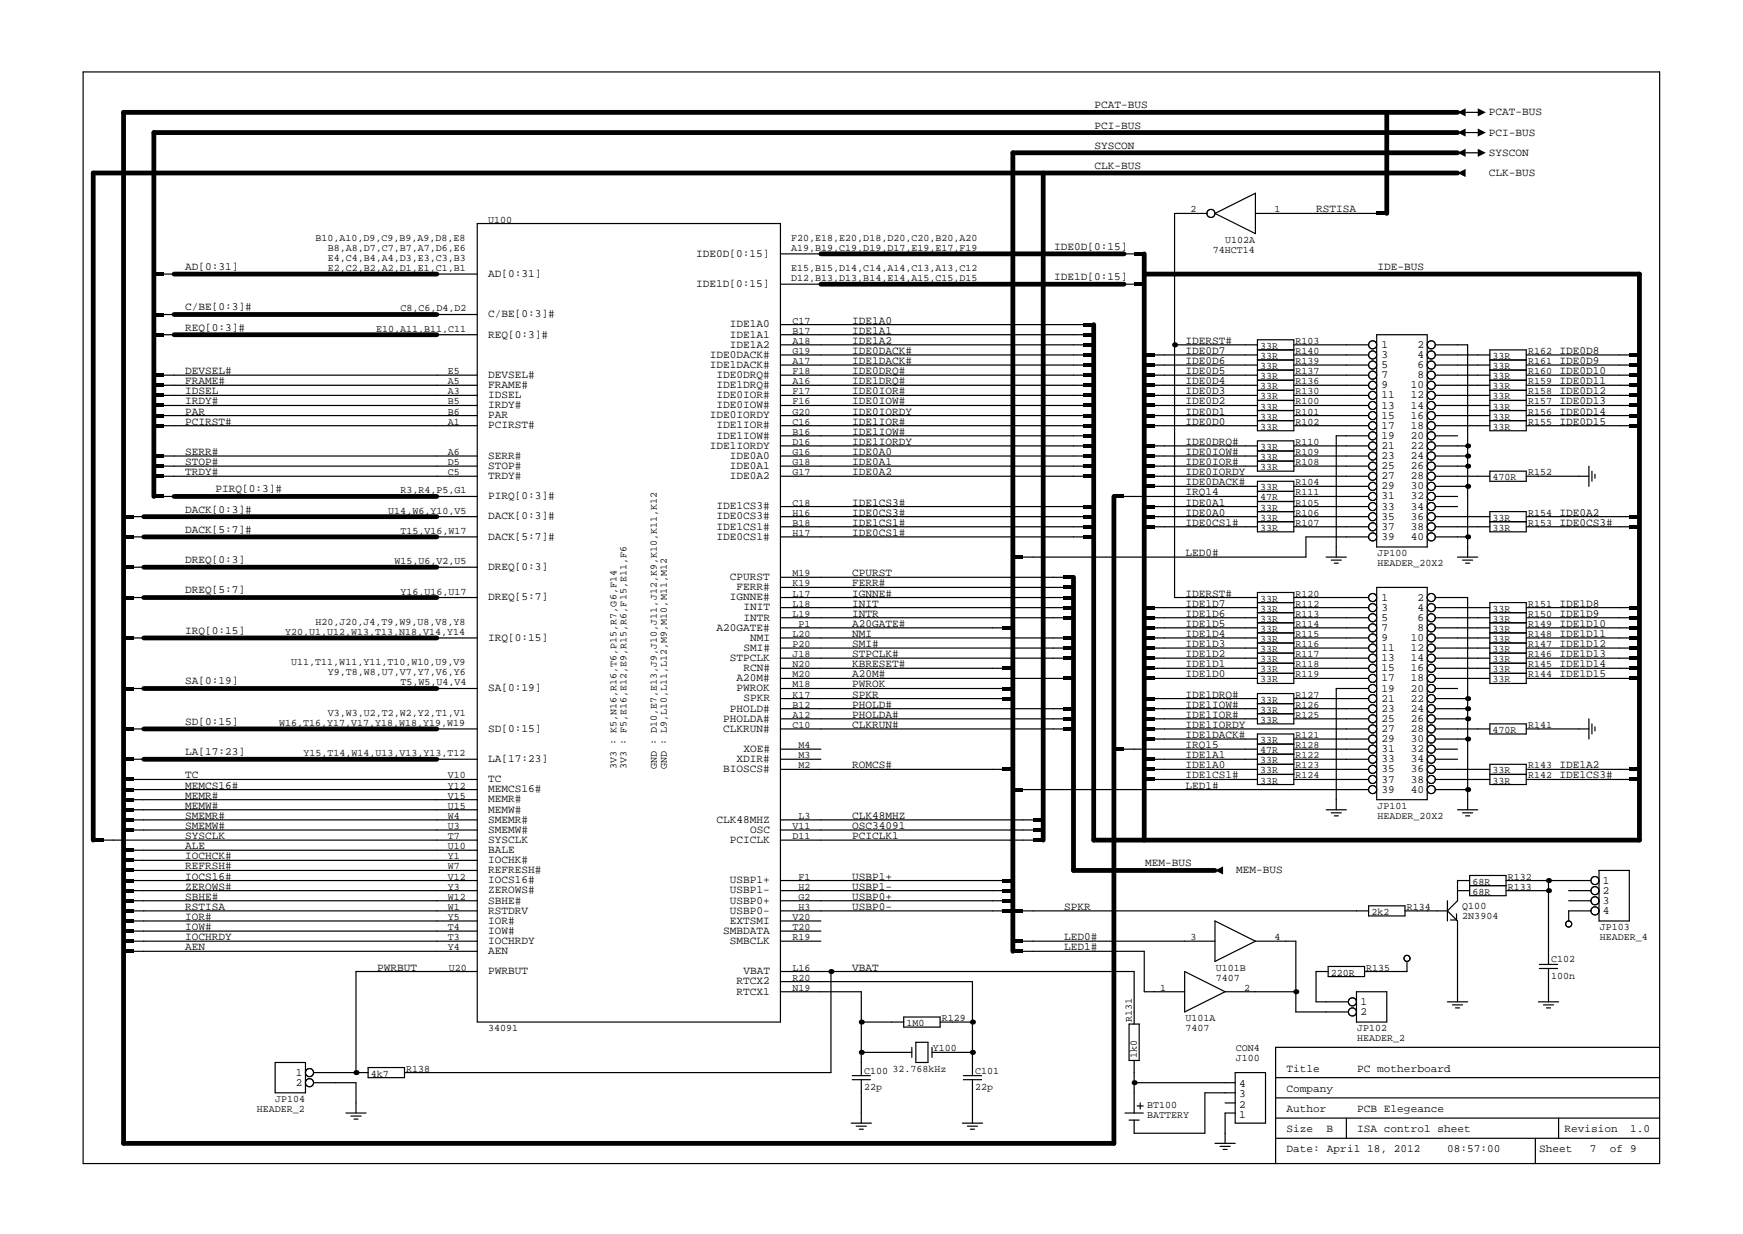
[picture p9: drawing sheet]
<svg xmlns="http://www.w3.org/2000/svg" width="297mm" height="210mm" viewBox="0 0 297 210" stroke-linecap="round" stroke-linejoin="round" font-family="sans-serif">
<g fill="none" stroke="#000" stroke-width=".2">
<path d="M14.2 12.3h268.6v186h-268.6zM249.8 19.1h2M81.3 38.1h51.7v136h-51.7zM205.7 36.4h-5.5v65.4h14.1M207.1 36.4l6.8-3.5v6.9zM213.9 36.4h20.7M249.8 22.6h2M249.8 26h2M27.9 57h1.8M27.9 53.6h1.8M27.9 46.7h1.8M74.4 57h6.9"/>
<path d="M74.4 53.6h6.9M74.4 46.7h6.9M133 58.8h51.7M133 55.3h51.7M133 57h51.7M133 43.3h6.9M133 48.4h6.9M191.6 43.3h1.7M191.6 48.4h1.7M200.2 58.8h14.1M214.3 59.6h6.2M214.3 57.9h6.2v15.5h-6.2z"/>
<path d="M220.5 58.8h12.7M234.6 57h8.6v36.2h-8.6zM244.6 58.8h5.5v36.1M253.9 59.6h6.2v13.8h-6.2zM27.9 63.9h53.4M27.9 65.6h53.4M27.9 67.4h53.4M27.9 69.1h53.4M27.9 70.8h53.4M27.9 72.5h53.4M27.9 77.7h53.4M27.9 79.4h53.4"/>
<path d="M133 63.9h51.7M133 65.6h51.7M133 67.4h51.7M133 69.1h51.7M133 70.8h51.7M133 72.5h51.7M133 77.7h51.7M133 79.4h51.7M133 60.5h51.7M133 62.2h51.7M133 76h51.7M133 74.3h51.7"/>
<path d="M196.7 63.9h17.6M196.7 65.6h17.6M196.7 67.4h17.6M196.7 69.1h17.6M196.7 70.8h17.6M196.7 72.5h17.6M196.7 77.7h17.6M196.7 79.4h17.6M196.7 60.5h17.6M196.7 62.2h17.6M196.7 76h17.6M214.3 61.3h6.2"/>
<path d="M214.3 63.1h6.2M214.3 64.8h6.2M214.3 66.5h6.2M214.3 68.2h6.2M214.3 69.9h6.2M214.3 71.7h6.2M214.3 75.1h6.2v5.2h-6.2zM214.3 78.6h6.2M214.3 76.8h6.2M220.5 63.9h12.7a.69 .69 0 0 0 1 .6 .69 .69 0 0 0 .1-1.1 .69 .69 0 0 0-1.1 .4v.1M220.5 65.6h12.7M220.5 67.4h12.7"/>
<path d="M220.5 69.1h12.7M220.5 70.8h12.7M220.5 72.5h12.7a.69 .69 0 0 0 1 .7 .69 .69 0 0 0 .1-1.2 .69 .69 0 0 0-1.1 .4v.1M220.5 77.7h12.7M220.5 79.4h12.7M220.5 60.5h12.7M220.5 62.2h12.7M220.5 76h12.7M233.2 74.3h-5.5v20.6M243.2 63.9a.69 .69 0 0 0 1 .6 .69 .69 0 0 0 .1-1.1 .69 .69 0 0 0-1.1 .4v.1M243.2 72.5a.69 .69 0 0 0 1 .7 .69 .69 0 0 0 .1-1.2 .69 .69 0 0 0-1.1 .4v.1M244.6 63.9h9.3"/>
<path d="M244.6 65.6h9.3M244.6 67.4h9.3M244.6 69.1h9.3M244.6 70.8h9.3M244.6 72.5h9.3M244.6 77.7h5.5M244.6 79.4h5.5M244.6 60.5h9.3M244.6 62.2h9.3M244.6 76h5.5M244.6 74.3h3.8M253.9 61.3h6.2"/>
<path d="M253.9 63.1h6.2M253.9 64.8h6.2M253.9 66.5h6.2M253.9 68.2h6.2M253.9 69.9h6.2M253.9 71.7h6.2M260.1 63.9h17.6M260.1 65.6h17.6M260.1 67.4h17.6M260.1 69.1h17.6M260.1 70.8h17.6M260.1 72.5h17.6"/>
<path d="M260.1 60.5h17.6M260.1 62.2h17.6M270.8 79.4v3.5M22.8 88h1.7M22.8 91.5h1.7M22.8 96.6h1.7M27.9 81.1h53.4M27.9 84.6h1.8M74.4 88h6.9M74.4 84.6h6.9M74.4 91.5h6.9M74.4 96.6h6.9"/>
<path d="M133 81.1h51.7M133 88h51.7M133 89.8h51.7M133 86.3h51.7M133 91.5h51.7M133 98.4h48.2M191.6 84.6h22.7M196.7 81.1h36.5M196.7 88h17.6M196.7 89.8h17.6M196.7 82.9h17.6M196.7 86.3h17.6"/>
<path d="M214.3 87.2h6.2M214.3 88.9h6.2M214.3 82h6.2v8.6h-6.2zM214.3 83.7h6.2M214.3 85.4h6.2M220.5 88h12.7M220.5 89.8h12.7M220.5 82.9h12.7M220.5 84.6h12.7a.69 .69 0 0 0 1 .6 .69 .69 0 0 0 .1-1.2 .69 .69 0 0 0-1.1 .5v.1M220.5 86.3h12.7M226 94.9h3.4M226.9 95.4h1.7"/>
<path d="M227.4 96h.7M233.2 91.5h-10.6v3.4h-48.3M243.2 84.6a.69 .69 0 0 0 1 .6 .69 .69 0 0 0 .1-1.2 .69 .69 0 0 0-1.1 .5v.1M244.6 81.1h9.3M244.6 88h9.3M244.6 89.8h9.3M244.6 82.9h5.5M244.6 84.6h3.8M244.6 86.3h3.8M244.6 91.5h5.5M248.4 94.9h3.4M249.2 95.4h1.8"/>
<path d="M249.8 96h.7M253.9 80.3h6.2v1.7h-6.2zM253.9 87.2h6.2v3.4h-6.2zM253.9 88.9h6.2M260.1 81.1h10.7M260.1 88h17.6M260.1 89.8h17.6M271.3 80.3v1.7M271.8 80.8v.7M22.8 117.3h1.7M22.8 108.7h1.7M22.8 101.8h1.7"/>
<path d="M74.4 117.3h6.9M74.4 108.7h6.9M74.4 101.8h6.9M133 107h37.9M133 113.9h37.9M133 117.3h37.9M133 119h37.9M133 103.5h48.2M133 105.3h48.2M133 108.7h48.2M133 110.4h48.2M133 112.1h48.2"/>
<path d="M133 115.6h48.2M133 101.8h48.2M133 100.1h48.2M196.7 107h17.6M196.7 113.9h17.6M196.7 119h17.6M196.7 103.5h17.6M196.7 105.3h17.6M196.7 108.7h17.6M196.7 110.4h17.6M196.7 112.1h17.6M196.7 115.6h17.6"/>
<path d="M214.3 102.7h6.2M214.3 104.4h6.2M214.3 106.1h6.2M214.3 107.8h6.2M214.3 109.6h6.2M214.3 111.3h6.2M214.3 113h6.2M214.3 114.7h6.2M214.3 100.9h6.2v15.5h-6.2zM214.3 118.2h6.2v5.1h-6.2zM214.3 119.9h6.2M220.5 107h12.7"/>
<path d="M220.5 113.9h12.7M220.5 119h12.7M220.5 103.5h12.7M220.5 105.3h12.7M220.5 108.7h12.7a.69 .69 0 0 0 1 .6 .69 .69 0 0 0 .1-1.1 .69 .69 0 0 0-1.1 .4v.1M220.5 110.4h12.7M220.5 112.1h12.7M220.5 115.6h12.7M220.5 101.8h12.7M233.2 117.3a.69 .69 0 0 1 1-.6 .69 .69 0 0 1 .1 1.2 .69 .69 0 0 1-1.1-.5v-.1h-5.5v20.7M234.6 100.1h8.6v36.2h-8.6zM243.2 108.7a.69 .69 0 0 0 1 .6 .69 .69 0 0 0 .1-1.1 .69 .69 0 0 0-1.1 .4v.1"/>
<path d="M243.2 117.3a.69 .69 0 0 0 1 .6 .69 .69 0 0 0 .1-1.1 .69 .69 0 0 0-1.1 .4v.1M244.6 107h9.3M244.6 113.9h9.3M244.6 117.3h3.8M244.6 119h5.5M244.6 103.5h9.3M244.6 105.3h9.3M244.6 108.7h9.3M244.6 110.4h9.3M244.6 112.1h9.3M244.6 115.6h9.3M244.6 101.8h5.5v36.2"/>
<path d="M253.9 102.7h6.2v13.7h-6.2zM253.9 104.4h6.2M253.9 106.1h6.2M253.9 107.8h6.2M253.9 109.6h6.2M253.9 111.3h6.2M253.9 113h6.2M253.9 114.7h6.2M260.1 107h17.6M260.1 113.9h17.6M260.1 103.5h17.6M260.1 105.3h17.6"/>
<path d="M260.1 108.7h17.6M260.1 110.4h17.6M260.1 112.1h17.6M260.1 115.6h17.6M22.8 134.5h58.5M22.8 136.3h58.5M22.8 138h58.5M22.8 139.7h58.5M22.8 132.8h58.5M22.8 124.2h1.7M22.8 129.4h1.7M74.4 124.2h6.9"/>
<path d="M74.4 129.4h6.9M133 139.7h43.1M133 131.1h37.9M133 124.2h48.2M133 120.8h48.2M133 122.5h48.2M133 127.6h6.9M133 129.4h6.9M174.3 134.5h58.9M191.6 127.6h22.7M196.7 132.8h17.6M196.7 131.1h17.6"/>
<path d="M196.7 124.2h36.5M196.7 120.8h17.6M196.7 122.5h17.6M196.7 125.9h17.6M196.7 129.4h17.6M214.3 130.2h6.2M214.3 131.9h6.2M214.3 125.1h6.2v8.6h-6.2zM214.3 126.8h6.2M214.3 128.5h6.2M214.3 121.6h6.2M220.5 132.8h12.7"/>
<path d="M220.5 131.1h12.7M220.5 120.8h12.7M220.5 122.5h12.7M220.5 125.9h12.7M220.5 127.6h12.7M220.5 129.4h12.7a.69 .69 0 0 0 1 .6 .69 .69 0 0 0 .1-1.2 .69 .69 0 0 0-1.1 .4v.2M226 138h3.4M226.9 138.5h1.7M227.4 139h.7M243.2 129.4a.69 .69 0 0 0 1 .6 .69 .69 0 0 0 .1-1.2 .69 .69 0 0 0-1.1 .4v.2M244.6 134.5h5.5M244.6 132.8h9.3"/>
<path d="M244.6 131.1h9.3M244.6 124.2h9.3M244.6 120.8h5.5M244.6 122.5h5.5M244.6 125.9h5.5M244.6 127.6h3.8M244.6 129.4h3.8M248.4 138h3.4M249.2 138.5h1.8M249.8 139h.7M253.9 123.3h6.2v1.8h-6.2zM253.9 130.2h6.2v3.5h-6.2z"/>
<path d="M253.9 131.9h6.2M260.1 132.8h17.6M260.1 131.1h17.6M260.1 124.2h10.7M270.8 122.5v3.4M271.3 123.3v1.8M271.8 123.9v.6M17.6 143.1h63.7M22.8 141.4h58.5M22.8 144.9h58.5M22.8 146.6h58.5M22.8 148.3h58.5"/>
<path d="M22.8 150h58.5M22.8 151.8h58.5M22.8 153.5h58.5M22.8 155.2h58.5M22.8 156.9h58.5M22.8 158.6h58.5M133 141.4h43.1M133 150h37.9M133 151.8h37.9M133 153.5h37.9M133 155.2h37.9M133 156.9h6.9"/>
<path d="M133 158.6h6.9M133 143.1h43.1M174.3 155.2h58.9M207.1 156.9l6.8 3.5-6.8 3.4zM233.2 154.3h6.2v1.8h-6.2zM239.4 155.2h7.3M246.7 155.2l1.7 1.7v13.8M246.7 153.5v3.4M248.2 155.7v1.1h-1M248.4 151.8h2.1M250.5 150h-2.1v3.5l-1.7 1.7M250.5 149.2h6.2v3.4h-6.2z"/>
<path d="M250.5 150.9h6.2M256.7 150h14.4M256.7 151.8h7.2M263.9 150v14.3M267.3 151.8h3.8M267.3 153.5h3.8a.69 .69 0 0 0 1 .6 .69 .69 0 0 0 .1-1.2 .69 .69 0 0 0-1.1 .4v.2M271.1 155.2h-3.8v1.7M272.5 148.3h5.2v8.6h-5.2zM22.8 160.4h58.5M22.8 162.1h58.5M81.3 165.5h-20.6v17.3M133 160.4h6.9"/>
<path d="M133 169h13.8v14.3M133 167.3h32.7v16M133 165.5h60.3v9M141.6 165.5v17.3h-72.7M146.8 174.1h7.2M146.8 179.3h8.6M154 173.3h6.2v1.7h-6.2zM155.4 178.5v1.7M156.1 177.6h2v3.4h-2zM158.8 179.3h6.9M158.8 178.5v1.7M160.2 174.1h5.5"/>
<path d="M174.3 160.4h32.8M174.3 162.1h20.7v6.9h6.9M192.4 174.5h1.7v6.2h-1.7zM201.9 165.5l6.9 3.5-6.9 3.4zM208.8 169h12M213.9 160.4h6.9v12h9M226.3 165.5h-2v5.2h5.5M226.3 164.7h6.2v1.7h-6.2zM231.2 169h5.1v5.1h-5.1zM239.8 163.8v1.7h-7.3M246.7 170.7h3.4M247.5 171.2h1.7"/>
<path d="M248 171.7h.7M262.2 170.7h3.4M262.3 164.3h3.1M262.3 165h3.1M263 171.2h1.7M263.5 171.7h.7M263.9 165v5.7M282.8 178.5h-65.4v19.8M46.9 181h5.2v5.2h-5.2zM53.4 184.5h7.3v5.1M53.4 182.8h9.3M58.9 189.6h3.5"/>
<path d="M59.8 190.2h1.7M60.3 190.7h.7M62.7 181.9h6.2v1.7h-6.2zM145.1 191.4h3.4M145.2 183.3h3.1M145.2 184h3.1M145.9 191.9h1.7M146.4 192.4h.7M146.8 184v7.4M164 191.4h3.4M164.2 183.3h3.1M164.2 184h3.1"/>
<path d="M164.9 191.9h1.7M165.4 192.4h.7M165.7 184v7.4M191.7 189.6h3.1M192.4 190.8h1.7M193.3 184.5h17.2M193.3 180.7v8.9M193.8 188.4h1M194.3 187.9v1.1M207.1 194.8h3.4M207.9 195.3h1.7M208.4 195.8h.7"/>
<path d="M208.8 187.9h1.7M210.5 189.6h-1.7v5.2M210.5 186.2h-5.2v6.9h-12v-2.3M210.5 182.8h5.2v8.6h-5.2zM217.4 187.1h65.4M217.4 194h65.4M217.4 190.5h65.4M217.4 183.6h65.4M229.4 190.5v3.5M261.6 194v4.3M265.6 190.5v3.5"/>
<circle cx="206.4" cy="36.4" r=".69"/>
<circle cx="233.9" cy="58.8" r=".69"/>
<circle cx="243.9" cy="58.8" r=".69"/>
<circle cx="233.9" cy="60.5" r=".69"/>
<circle cx="233.9" cy="76" r=".69"/>
<circle cx="233.9" cy="69.1" r=".69"/>
<circle cx="233.9" cy="65.6" r=".69"/>
<circle cx="233.9" cy="77.7" r=".69"/>
<circle cx="233.9" cy="74.3" r=".69"/>
<circle cx="233.9" cy="70.8" r=".69"/>
<circle cx="233.9" cy="79.4" r=".69"/>
<circle cx="233.9" cy="67.4" r=".69"/>
<circle cx="233.9" cy="62.2" r=".69"/>
<circle cx="243.9" cy="77.7" r=".69"/>
<circle cx="243.9" cy="74.3" r=".69"/>
<circle cx="243.9" cy="69.1" r=".69"/>
<circle cx="243.9" cy="62.2" r=".69"/>
<circle cx="243.9" cy="70.8" r=".69"/>
<circle cx="243.9" cy="67.4" r=".69"/>
<circle cx="243.9" cy="76" r=".69"/>
<circle cx="243.9" cy="60.5" r=".69"/>
<circle cx="243.9" cy="79.4" r=".69"/>
<circle cx="243.9" cy="65.6" r=".69"/>
<circle cx="233.9" cy="91.5" r=".69"/>
<circle cx="233.9" cy="86.3" r=".69"/>
<circle cx="233.9" cy="82.9" r=".69"/>
<circle cx="233.9" cy="89.8" r=".69"/>
<circle cx="233.9" cy="81.1" r=".69"/>
<circle cx="233.9" cy="88" r=".69"/>
<circle cx="243.9" cy="82.9" r=".69"/>
<circle cx="243.9" cy="86.3" r=".69"/>
<circle cx="243.9" cy="81.1" r=".69"/>
<circle cx="243.9" cy="88" r=".69"/>
<circle cx="243.9" cy="89.8" r=".69"/>
<circle cx="243.9" cy="91.5" r=".69"/>
<circle cx="233.9" cy="115.6" r=".69"/>
<circle cx="233.9" cy="103.5" r=".69"/>
<circle cx="233.9" cy="101.8" r=".69"/>
<circle cx="233.9" cy="112.1" r=".69"/>
<circle cx="233.9" cy="119" r=".69"/>
<circle cx="233.9" cy="105.3" r=".69"/>
<circle cx="233.9" cy="110.4" r=".69"/>
<circle cx="233.9" cy="113.9" r=".69"/>
<circle cx="233.9" cy="107" r=".69"/>
<circle cx="243.9" cy="112.1" r=".69"/>
<circle cx="243.9" cy="115.6" r=".69"/>
<circle cx="243.9" cy="105.3" r=".69"/>
<circle cx="243.9" cy="113.9" r=".69"/>
<circle cx="243.9" cy="107" r=".69"/>
<circle cx="243.9" cy="119" r=".69"/>
<circle cx="243.9" cy="101.8" r=".69"/>
<circle cx="243.9" cy="110.4" r=".69"/>
<circle cx="243.9" cy="103.5" r=".69"/>
<circle cx="233.9" cy="131.1" r=".69"/>
<circle cx="233.9" cy="125.9" r=".69"/>
<circle cx="233.9" cy="122.5" r=".69"/>
<circle cx="233.9" cy="132.8" r=".69"/>
<circle cx="233.9" cy="124.2" r=".69"/>
<circle cx="233.9" cy="134.5" r=".69"/>
<circle cx="233.9" cy="120.8" r=".69"/>
<circle cx="233.9" cy="127.6" r=".69"/>
<circle cx="243.9" cy="124.2" r=".69"/>
<circle cx="243.9" cy="131.1" r=".69"/>
<circle cx="243.9" cy="120.8" r=".69"/>
<circle cx="243.9" cy="125.9" r=".69"/>
<circle cx="243.9" cy="132.8" r=".69"/>
<circle cx="243.9" cy="127.6" r=".69"/>
<circle cx="243.9" cy="134.5" r=".69"/>
<circle cx="243.9" cy="122.5" r=".69"/>
<circle cx="267.3" cy="157.4" r=".52"/>
<circle cx="271.8" cy="150" r=".69"/>
<circle cx="271.8" cy="151.8" r=".69"/>
<circle cx="271.8" cy="155.2" r=".69"/>
<circle cx="230.5" cy="170.7" r=".69"/>
<circle cx="230.5" cy="172.4" r=".69"/>
<circle cx="239.8" cy="163.3" r=".52"/>
<circle cx="52.7" cy="182.8" r=".69"/>
<circle cx="52.7" cy="184.5" r=".69"/>
</g>
<g fill="none" stroke="#000" stroke-width=".81">
<path d="M236.3 19.1v17.3M248.4 19.1h-227.3v175.7h168.7v-110.2M177.8 29.5v113.6M248.4 22.6h-222.2v62M248.4 26h-75.8v136.1M248.4 29.5h-232.5v113.6M29.7 57h44.7M29.7 53.6h44.7M29.7 46.7h44.7M139.9 43.3h51.7M139.9 48.4h51.7M195 46.7h84.4v96.4h-93v-87.8"/>
<path d="M195 43.3v99.8M24.5 88h49.9M24.5 91.5h49.9M24.5 96.6h49.9M29.7 84.6h44.7M182.9 98.4v49.9h24.2M24.5 101.8h49.9M24.5 108.7h49.9M24.5 117.3h49.9M24.5 124.2h49.9M24.5 129.4h49.9"/>
</g>
<g fill="#000">
<path d="M248.4 19.1l1.4-.6v1.3zM251.8 18.5l1.4 .6-1.4 .7zM234.6 36.1h1.7v.5h-1.7zM248.4 22.6l1.4-.7v1.4zM248.4 26l1.4-.7v1.4zM248.4 29.5l1.4-.7v1.4zM251.8 21.9l1.4 .7-1.4 .7zM251.8 25.3l1.4 .7-1.4 .7zM26.2 56.8h1.7v.5h-1.7zM26.2 53.3h1.7v.5h-1.7zM26.2 46.4h1.7v.6h-1.7zM184.7 55.1h1.7v.5h-1.7z"/>
<path d="M184.7 56.8h1.7v.5h-1.7zM184.7 58.5h1.7v.5h-1.7zM193.3 43h1.7v.5h-1.7zM193.3 48.2h1.7v.5h-1.7zM26.2 63.7h1.7v.5h-1.7zM26.2 65.4h1.7v.5h-1.7zM26.2 67.1h1.7v.5h-1.7zM26.2 68.8h1.7v.5h-1.7zM26.2 70.6h1.7v.5h-1.7zM26.2 72.3h1.7v.5h-1.7zM26.2 77.4h1.7v.6h-1.7zM26.2 79.2h1.7v.5h-1.7z"/>
<path d="M184.7 60.2h1.7v.5h-1.7zM184.7 61.9h1.7v.6h-1.7zM184.7 63.7h1.7v.5h-1.7zM184.7 65.4h1.7v.5h-1.7zM184.7 67.1h1.7v.5h-1.7zM184.7 68.8h1.7v.5h-1.7zM184.7 70.6h1.7v.5h-1.7zM184.7 72.3h1.7v.5h-1.7zM184.7 74h1.7v.5h-1.7zM184.7 75.7h1.7v.5h-1.7zM184.7 77.4h1.7v.6h-1.7zM184.7 79.2h1.7v.5h-1.7z"/>
<path d="M195 60.2h1.7v.5h-1.7zM195 61.9h1.7v.6h-1.7zM195 63.7h1.7v.5h-1.7zM195 65.4h1.7v.5h-1.7zM195 67.1h1.7v.5h-1.7zM195 68.8h1.7v.5h-1.7zM195 70.6h1.7v.5h-1.7zM195 72.3h1.7v.5h-1.7zM195 75.7h1.7v.5h-1.7zM195 77.4h1.7v.6h-1.7zM195 79.2h1.7v.5h-1.7zM277.7 60.2h1.7v.5h-1.7z"/>
<path d="M277.7 61.9h1.7v.6h-1.7zM277.7 63.7h1.7v.5h-1.7zM277.7 65.4h1.7v.5h-1.7zM277.7 67.1h1.7v.5h-1.7zM277.7 68.8h1.7v.5h-1.7zM277.7 70.6h1.7v.5h-1.7zM277.7 72.3h1.7v.5h-1.7zM21.1 87.8h1.7v.5h-1.7zM21.1 91.2h1.7v.5h-1.7zM21.1 96.4h1.7v.5h-1.7zM26.2 80.9h1.7v.5h-1.7zM26.2 84.3h1.7v.5h-1.7z"/>
<path d="M172.6 94.7h1.7v.5h-1.7zM181.2 98.1h1.7v.5h-1.7zM184.7 80.9h1.7v.5h-1.7zM184.7 86.1h1.7v.5h-1.7zM184.7 87.8h1.7v.5h-1.7zM184.7 89.5h1.7v.5h-1.7zM184.7 91.2h1.7v.5h-1.7zM189.8 84.3h1.8v.5h-1.8zM195 80.9h1.7v.5h-1.7zM195 82.6h1.7v.5h-1.7zM195 86.1h1.7v.5h-1.7zM195 87.8h1.7v.5h-1.7z"/>
<path d="M195 89.5h1.7v.5h-1.7zM277.7 87.8h1.7v.5h-1.7zM277.7 89.5h1.7v.5h-1.7zM21.1 101.6h1.7v.5h-1.7zM21.1 108.4h1.7v.6h-1.7zM21.1 117.1h1.7v.5h-1.7zM170.9 106.7h1.7v.5h-1.7zM170.9 113.6h1.7v.5h-1.7zM170.9 117.1h1.7v.5h-1.7zM170.9 118.8h1.7v.5h-1.7zM181.2 99.8h1.7v.5h-1.7zM181.2 101.6h1.7v.5h-1.7z"/>
<path d="M181.2 105h1.7v.5h-1.7zM181.2 110.2h1.7v.5h-1.7zM181.2 103.3h1.7v.5h-1.7zM181.2 108.4h1.7v.6h-1.7zM181.2 115.3h1.7v.5h-1.7zM181.2 111.9h1.7v.5h-1.7zM195 103.3h1.7v.5h-1.7zM195 105h1.7v.5h-1.7zM195 106.7h1.7v.5h-1.7zM195 108.4h1.7v.6h-1.7zM195 110.2h1.7v.5h-1.7zM195 111.9h1.7v.5h-1.7z"/>
<path d="M195 113.6h1.7v.5h-1.7zM195 115.3h1.7v.5h-1.7zM195 118.8h1.7v.5h-1.7zM277.7 103.3h1.7v.5h-1.7zM277.7 105h1.7v.5h-1.7zM277.7 106.7h1.7v.5h-1.7zM277.7 108.4h1.7v.6h-1.7zM277.7 110.2h1.7v.5h-1.7zM277.7 111.9h1.7v.5h-1.7zM277.7 113.6h1.7v.5h-1.7zM277.7 115.3h1.7v.5h-1.7zM21.1 123.9h1.7v.6h-1.7z"/>
<path d="M21.1 129.1h1.7v.5h-1.7zM21.1 134.3h1.7v.5h-1.7zM21.1 136h1.7v.5h-1.7zM21.1 137.7h1.7v.5h-1.7zM21.1 139.4h1.7v.6h-1.7zM21.1 132.6h1.7v.5h-1.7zM170.9 130.8h1.7v.5h-1.7zM172.6 134.3h1.7v.5h-1.7zM176.1 139.4h1.7v.6h-1.7zM181.2 120.5h1.7v.5h-1.7zM181.2 122.2h1.7v.5h-1.7zM181.2 123.9h1.7v.6h-1.7z"/>
<path d="M189.8 127.4h1.8v.5h-1.8zM195 120.5h1.7v.5h-1.7zM195 122.2h1.7v.5h-1.7zM195 123.9h1.7v.6h-1.7zM195 125.7h1.7v.5h-1.7zM195 129.1h1.7v.5h-1.7zM195 130.8h1.7v.5h-1.7zM195 132.6h1.7v.5h-1.7zM277.7 130.8h1.7v.5h-1.7zM277.7 132.6h1.7v.5h-1.7zM15.9 142.9h1.7v.5h-1.7zM21.1 141.2h1.7v.5h-1.7z"/>
<path d="M21.1 144.6h1.7v.5h-1.7zM21.1 146.3h1.7v.5h-1.7zM21.1 148.1h1.7v.5h-1.7zM21.1 149.8h1.7v.5h-1.7zM21.1 151.5h1.7v.5h-1.7zM21.1 153.2h1.7v.5h-1.7zM21.1 154.9h1.7v.6h-1.7zM21.1 156.7h1.7v.5h-1.7zM21.1 158.4h1.7v.5h-1.7zM170.9 149.8h1.7v.5h-1.7zM170.9 151.5h1.7v.5h-1.7zM170.9 153.2h1.7v.5h-1.7z"/>
<path d="M170.9 154.9h1.7v.6h-1.7zM172.6 154.9h1.7v.6h-1.7zM176.1 141.2h1.7v.5h-1.7zM176.1 142.9h1.7v.5h-1.7zM207.1 148.3l1.3-.7v1.4zM21.1 160.1h1.7v.5h-1.7zM21.1 161.8h1.7v.5h-1.7zM172.6 160.1h1.7v.5h-1.7zM172.6 161.8h1.7v.5h-1.7z"/>
<circle cx="200.2" cy="58.8" r=".43"/>
<circle cx="250.1" cy="76" r=".43"/>
<circle cx="250.1" cy="79.4" r=".43"/>
<circle cx="250.1" cy="77.7" r=".43"/>
<circle cx="250.1" cy="82.9" r=".43"/>
<circle cx="250.1" cy="91.5" r=".43"/>
<circle cx="250.1" cy="119" r=".43"/>
<circle cx="250.1" cy="122.5" r=".43"/>
<circle cx="250.1" cy="125.9" r=".43"/>
<circle cx="250.1" cy="120.8" r=".43"/>
<circle cx="250.1" cy="134.5" r=".43"/>
<circle cx="263.9" cy="150" r=".43"/>
<circle cx="263.9" cy="151.8" r=".43"/>
<circle cx="141.6" cy="165.5" r=".43"/>
<circle cx="146.8" cy="174.1" r=".43"/>
<circle cx="146.8" cy="179.3" r=".43"/>
<circle cx="165.7" cy="179.3" r=".43"/>
<circle cx="165.7" cy="174.1" r=".43"/>
<circle cx="220.8" cy="169" r=".43"/>
<circle cx="60.7" cy="182.8" r=".43"/>
<circle cx="193.3" cy="184.5" r=".43"/>
</g>
<g font-size="1.9">
<text x="186.5" y="21.9">PCI-BUS</text>
<text x="186.5" y="18.5">PCAT-BUS</text>
<text x="253.7" y="23.1">PCI-BUS</text>
<text x="253.7" y="19.7">PCAT-BUS</text>
<text x="186.5" y="28.8">CLK-BUS</text>
<text x="186.5" y="25.3">SYSCON</text>
<text x="253.7" y="26.6">SYSCON</text>
<text x="253.7" y="30">CLK-BUS</text>
<text x="224.3" y="36.2">RSTISA</text>
<text x="31.5" y="46">AD[0:31]</text>
<text x="83.2" y="47.2">AD[0:31]</text>
<text x="118.6" y="43.7">IDE0D[0:15]</text>
<text x="179.6" y="42.6">IDE0D[0:15]</text>
<text x="179.6" y="47.7">IDE1D[0:15]</text>
<text x="234.8" y="46">IDE-BUS</text>
<text x="31.5" y="52.9">C/BE[0:3]#</text>
<text x="118.6" y="48.9">IDE1D[0:15]</text>
<text x="31.5" y="56.3">REQ[0:3]#</text>
<text x="83.2" y="54.1">C/BE[0:3]#</text>
<text x="83.2" y="57.5">REQ[0:3]#</text>
<text x="124.4" y="55.8">IDE1A0</text>
<text x="124.4" y="57.5">IDE1A1</text>
<text x="124.4" y="59.2">IDE1A2</text>
<text x="145.2" y="55.1">IDE1A0</text>
<text x="145.2" y="56.9">IDE1A1</text>
<text x="145.2" y="58.6">IDE1A2</text>
<text x="202" y="58.6">IDERST#</text>
<text x="235.4" y="59.3">1</text>
<text x="241.6" y="59.3">2</text>
<text x="31.5" y="63.8">DEVSEL#</text>
<text x="31.5" y="65.5">FRAME#</text>
<text x="83.2" y="64.4">DEVSEL#</text>
<text x="120.9" y="61">IDE0DACK#</text>
<text x="120.9" y="62.7">IDE1DACK#</text>
<text x="122.1" y="64.4">IDE0DRQ#</text>
<text x="145.2" y="60.3">IDE0DACK#</text>
<text x="145.2" y="62">IDE1DACK#</text>
<text x="145.2" y="63.8">IDE0DRQ#</text>
<text x="145.2" y="65.5">IDE1DRQ#</text>
<text x="202" y="60.3">IDE0D7</text>
<text x="202" y="62">IDE0D6</text>
<text x="202" y="63.8">IDE0D5</text>
<text x="202" y="65.5">IDE0D4</text>
<text x="235.4" y="61">3</text>
<text x="235.4" y="62.7">5</text>
<text x="235.4" y="64.4">7</text>
<text x="241.6" y="61">4</text>
<text x="241.6" y="62.7">6</text>
<text x="241.6" y="64.4">8</text>
<text x="31.5" y="67.2">IDSEL</text>
<text x="31.5" y="68.9">IRDY#</text>
<text x="31.5" y="70.6">PAR</text>
<text x="83.2" y="66.1">FRAME#</text>
<text x="83.2" y="67.8">IDSEL</text>
<text x="83.2" y="69.6">IRDY#</text>
<text x="83.2" y="71.3">PAR</text>
<text x="120.9" y="71.3">IDE0IORDY</text>
<text x="122.1" y="66.1">IDE1DRQ#</text>
<text x="122.1" y="67.8">IDE0IOR#</text>
<text x="122.1" y="69.6">IDE0IOW#</text>
<text x="145.2" y="67.2">IDE0IOR#</text>
<text x="145.2" y="68.9">IDE0IOW#</text>
<text x="145.2" y="70.6">IDE0IORDY</text>
<text x="202" y="67.2">IDE0D3</text>
<text x="202" y="68.9">IDE0D2</text>
<text x="202" y="70.6">IDE0D1</text>
<text x="235.4" y="66.2">9</text>
<text x="235.4" y="67.9">11</text>
<text x="235.4" y="69.6">13</text>
<text x="235.4" y="71.3">15</text>
<text x="240.4" y="66.2">10</text>
<text x="240.4" y="67.9">12</text>
<text x="240.4" y="69.6">14</text>
<text x="240.4" y="71.3">16</text>
<text x="31.5" y="72.4">PCIRST#</text>
<text x="31.5" y="77.5">SERR#</text>
<text x="83.2" y="73">PCIRST#</text>
<text x="120.9" y="76.5">IDE1IORDY</text>
<text x="122.1" y="73">IDE1IOR#</text>
<text x="122.1" y="74.7">IDE1IOW#</text>
<text x="145.2" y="72.4">IDE1IOR#</text>
<text x="145.2" y="74.1">IDE1IOW#</text>
<text x="145.2" y="75.8">IDE1IORDY</text>
<text x="145.2" y="77.5">IDE0A0</text>
<text x="202" y="72.4">IDE0D0</text>
<text x="202" y="75.8">IDE0DRQ#</text>
<text x="202" y="77.5">IDE0IOW#</text>
<text x="235.4" y="73.1">17</text>
<text x="235.4" y="74.8">19</text>
<text x="235.4" y="76.5">21</text>
<text x="240.4" y="73.1">18</text>
<text x="240.4" y="74.8">20</text>
<text x="240.4" y="76.5">22</text>
<text x="31.5" y="79.3">STOP#</text>
<text x="31.5" y="81">TRDY#</text>
<text x="36.7" y="83.9">PIRQ[0:3]#</text>
<text x="83.2" y="78.2">SERR#</text>
<text x="83.2" y="79.9">STOP#</text>
<text x="83.2" y="81.6">TRDY#</text>
<text x="124.4" y="78.2">IDE0A0</text>
<text x="124.4" y="79.9">IDE0A1</text>
<text x="124.4" y="81.6">IDE0A2</text>
<text x="145.2" y="79.3">IDE0A1</text>
<text x="145.2" y="81">IDE0A2</text>
<text x="202" y="79.3">IDE0IOR#</text>
<text x="202" y="81">IDE0IORDY</text>
<text x="202" y="82.7">IDE0DACK#</text>
<text x="235.4" y="78.2">23</text>
<text x="235.4" y="79.9">25</text>
<text x="235.4" y="81.7">27</text>
<text x="235.4" y="83.4">29</text>
<text x="240.4" y="78.2">24</text>
<text x="240.4" y="79.9">26</text>
<text x="240.4" y="81.7">28</text>
<text x="240.4" y="83.4">30</text>
<text x="31.5" y="87.3">DACK[0:3]#</text>
<text x="83.2" y="88.5">DACK[0:3]#</text>
<text x="83.2" y="85.1">PIRQ[0:3]#</text>
<text x="122.1" y="86.8">IDE1CS3#</text>
<text x="122.1" y="88.5">IDE0CS3#</text>
<text x="145.2" y="86.1">IDE1CS3#</text>
<text x="145.2" y="87.9">IDE0CS3#</text>
<text x="145.2" y="89.6">IDE1CS1#</text>
<text x="202" y="86.1">IDE0A1</text>
<text x="202" y="87.9">IDE0A0</text>
<text x="202" y="89.6">IDE0CS1#</text>
<text x="202" y="84.4">IRQ14</text>
<text x="235.4" y="85.1">31</text>
<text x="235.4" y="86.8">33</text>
<text x="235.4" y="88.6">35</text>
<text x="240.4" y="85.1">32</text>
<text x="240.4" y="86.8">34</text>
<text x="240.4" y="88.6">36</text>
<text x="31.5" y="90.8">DACK[5:7]#</text>
<text x="31.5" y="96">DREQ[0:3]</text>
<text x="83.2" y="92">DACK[5:7]#</text>
<text x="122.1" y="90.2">IDE1CS1#</text>
<text x="122.1" y="92">IDE0CS1#</text>
<text x="145.2" y="91.3">IDE0CS1#</text>
<text x="202" y="94.8">LED0#</text>
<text x="235.4" y="90.3">37</text>
<text x="235.4" y="92">39</text>
<text x="240.4" y="90.3">38</text>
<text x="240.4" y="92">40</text>
<text x="31.5" y="101.1">DREQ[5:7]</text>
<text x="83.2" y="97.1">DREQ[0:3]</text>
<text x="124.4" y="98.8">CPURST</text>
<text x="125.5" y="100.6">FERR#</text>
<text x="145.2" y="98.2">CPURST</text>
<text x="145.2" y="99.9">FERR#</text>
<text x="145.2" y="101.6">IGNNE#</text>
<text x="202" y="101.6">IDERST#</text>
<text x="83.2" y="102.3">DREQ[5:7]</text>
<text x="122.1" y="107.5">A20GATE#</text>
<text x="124.4" y="102.3">IGNNE#</text>
<text x="126.7" y="105.7">INTR</text>
<text x="126.7" y="104">INIT</text>
<text x="145.2" y="105.1">INTR</text>
<text x="145.2" y="106.8">A20GATE#</text>
<text x="145.2" y="103.4">INIT</text>
<text x="202" y="103.4">IDE1D7</text>
<text x="202" y="105.1">IDE1D6</text>
<text x="202" y="106.8">IDE1D5</text>
<text x="235.4" y="102.3">1</text>
<text x="235.4" y="104.1">3</text>
<text x="235.4" y="105.8">5</text>
<text x="235.4" y="107.5">7</text>
<text x="241.6" y="102.3">2</text>
<text x="241.6" y="104.1">4</text>
<text x="241.6" y="105.8">6</text>
<text x="241.6" y="107.5">8</text>
<text x="31.5" y="108">IRQ[0:15]</text>
<text x="83.2" y="109.2">IRQ[0:15]</text>
<text x="124.4" y="112.6">STPCLK</text>
<text x="126.7" y="110.9">SMI#</text>
<text x="127.8" y="109.2">NMI</text>
<text x="145.2" y="110.3">SMI#</text>
<text x="145.2" y="108.5">NMI</text>
<text x="145.2" y="112">STPCLK#</text>
<text x="145.2" y="113.7">KBRESET#</text>
<text x="202" y="108.5">IDE1D4</text>
<text x="202" y="110.3">IDE1D3</text>
<text x="202" y="112">IDE1D2</text>
<text x="202" y="113.7">IDE1D1</text>
<text x="235.4" y="109.2">9</text>
<text x="235.4" y="110.9">11</text>
<text x="235.4" y="112.7">13</text>
<text x="240.4" y="109.2">10</text>
<text x="240.4" y="110.9">12</text>
<text x="240.4" y="112.7">14</text>
<text x="31.5" y="116.6">SA[0:19]</text>
<text x="83.2" y="117.8">SA[0:19]</text>
<text x="125.5" y="116.1">A20M#</text>
<text x="125.5" y="117.8">PWROK</text>
<text x="126.7" y="114.3">RCN#</text>
<text x="126.7" y="119.5">SPKR</text>
<text x="145.2" y="115.4">A20M#</text>
<text x="145.2" y="117.1">PWROK</text>
<text x="145.2" y="118.9">SPKR</text>
<text x="202" y="115.4">IDE1D0</text>
<text x="202" y="118.9">IDE1DRQ#</text>
<text x="235.4" y="114.4">15</text>
<text x="235.4" y="116.1">17</text>
<text x="235.4" y="117.8">19</text>
<text x="235.4" y="119.6">21</text>
<text x="240.4" y="114.4">16</text>
<text x="240.4" y="116.1">18</text>
<text x="240.4" y="117.8">20</text>
<text x="240.4" y="119.6">22</text>
<text x="31.5" y="123.5">SD[0:15]</text>
<text x="83.2" y="124.7">SD[0:15]</text>
<text x="123.2" y="123">PHOLDA#</text>
<text x="123.2" y="124.7">CLKRUN#</text>
<text x="124.4" y="121.2">PHOLD#</text>
<text x="145.2" y="120.6">PHOLD#</text>
<text x="145.2" y="122.3">PHOLDA#</text>
<text x="145.2" y="124">CLKRUN#</text>
<text x="202" y="120.6">IDE1IOW#</text>
<text x="202" y="122.3">IDE1IOR#</text>
<text x="202" y="124">IDE1IORDY</text>
<text x="202" y="125.8">IDE1DACK#</text>
<text x="235.4" y="121.3">23</text>
<text x="235.4" y="123">25</text>
<text x="235.4" y="124.7">27</text>
<text x="240.4" y="121.3">24</text>
<text x="240.4" y="123">26</text>
<text x="240.4" y="124.7">28</text>
<text x="31.5" y="128.7">LA[17:23]</text>
<text x="83.2" y="129.8">LA[17:23]</text>
<text x="123.2" y="131.6">BIOSCS#</text>
<text x="125.5" y="129.8">XDIR#</text>
<text x="126.7" y="128.1">XOE#</text>
<text x="145.2" y="130.9">ROMCS#</text>
<text x="202" y="129.2">IDE1A1</text>
<text x="202" y="130.9">IDE1A0</text>
<text x="202" y="127.5">IRQ15</text>
<text x="235.4" y="126.4">29</text>
<text x="235.4" y="128.2">31</text>
<text x="235.4" y="129.9">33</text>
<text x="235.4" y="131.6">35</text>
<text x="240.4" y="126.4">30</text>
<text x="240.4" y="128.2">32</text>
<text x="240.4" y="129.9">34</text>
<text x="240.4" y="131.6">36</text>
<text x="31.5" y="134.4">MEMCS16#</text>
<text x="31.5" y="136.1">MEMR#</text>
<text x="31.5" y="137.8">MEMW#</text>
<text x="31.5" y="132.6">TC</text>
<text x="83.2" y="135">MEMCS16#</text>
<text x="83.2" y="136.7">MEMR#</text>
<text x="83.2" y="133.3">TC</text>
<text x="202" y="132.6">IDE1CS1#</text>
<text x="202" y="134.4">LED1#</text>
<text x="235.4" y="133.3">37</text>
<text x="235.4" y="135.1">39</text>
<text x="240.4" y="133.3">38</text>
<text x="240.4" y="135.1">40</text>
<text x="31.5" y="139.5">SMEMR#</text>
<text x="31.5" y="141.3">SMEMW#</text>
<text x="31.5" y="143">SYSCLK</text>
<text x="83.2" y="138.5">MEMW#</text>
<text x="83.2" y="140.2">SMEMR#</text>
<text x="83.2" y="141.9">SMEMW#</text>
<text x="83.2" y="143.6">SYSCLK</text>
<text x="122.1" y="140.2">CLK48MHZ</text>
<text x="124.4" y="143.6">PCICLK</text>
<text x="127.8" y="141.9">OSC</text>
<text x="145.2" y="139.5">CLK48MHZ</text>
<text x="145.2" y="143">PCICLK1</text>
<text x="145.2" y="141.3">OSC34091</text>
<text x="31.5" y="149.9">IOCS16#</text>
<text x="31.5" y="144.7">ALE</text>
<text x="31.5" y="146.4">IOCHCK#</text>
<text x="31.5" y="148.1">REFRSH#</text>
<text x="83.2" y="145.3">BALE</text>
<text x="83.2" y="147.1">IOCHK#</text>
<text x="83.2" y="148.8">REFRESH#</text>
<text x="145.2" y="149.9">USBP1+</text>
<text x="195.1" y="147.6">MEM-BUS</text>
<text x="210.6" y="148.8">MEM-BUS</text>
<text x="31.5" y="151.6">ZEROWS#</text>
<text x="31.5" y="153.3">SBHE#</text>
<text x="31.5" y="155">RSTISA</text>
<text x="83.2" y="150.5">IOCS16#</text>
<text x="83.2" y="152.2">ZEROWS#</text>
<text x="83.2" y="154">SBHE#</text>
<text x="83.2" y="155.7">RSTDRV</text>
<text x="124.4" y="150.5">USBP1+</text>
<text x="124.4" y="152.2">USBP1-</text>
<text x="124.4" y="154">USBP0+</text>
<text x="124.4" y="155.7">USBP0-</text>
<text x="145.2" y="151.6">USBP1-</text>
<text x="145.2" y="153.3">USBP0+</text>
<text x="145.2" y="155">USBP0-</text>
<text x="181.4" y="155">SPKR</text>
<text x="273.2" y="150.6">1</text>
<text x="273.2" y="152.3">2</text>
<text x="273.2" y="154">3</text>
<text x="273.2" y="155.7">4</text>
<text x="31.5" y="156.8">IOR#</text>
<text x="31.5" y="158.5">IOW#</text>
<text x="31.5" y="160.2">IOCHRDY</text>
<text x="31.5" y="161.9">AEN</text>
<text x="83.2" y="157.4">IOR#</text>
<text x="83.2" y="159.1">IOW#</text>
<text x="83.2" y="160.8">IOCHRDY</text>
<text x="123.2" y="159.1">SMBDATA</text>
<text x="124.4" y="157.4">EXTSMI</text>
<text x="124.4" y="160.8">SMBCLK</text>
<text x="181.4" y="161.9">LED1#</text>
<text x="181.4" y="160.2">LED0#</text>
<text x="64.3" y="165.4">PWRBUT</text>
<text x="83.2" y="162.6">AEN</text>
<text x="83.2" y="166">PWRBUT</text>
<text x="125.5" y="167.7">RTCX2</text>
<text x="126.7" y="166">VBAT</text>
<text x="145.2" y="165.4">VBAT</text>
<text x="125.5" y="169.5">RTCX1</text>
<text x="231.8" y="171.2">1</text>
<text x="231.8" y="172.9">2</text>
<text x="50.4" y="183.3">1</text>
<text x="50.4" y="185">2</text>
<text x="211.2" y="185.3">4</text>
<text x="219.3" y="182.6">Title</text>
<text x="231.3" y="182.6">PC motherboard</text>
<text x="211.2" y="190.4">1</text>
<text x="211.2" y="188.7">2</text>
<text x="211.2" y="187">3</text>
<text x="219.3" y="189.5">Author</text>
<text x="219.3" y="186">Company</text>
<text x="231.3" y="189.5">PCB Elegeance</text>
<text x="219.3" y="196.4">Date: April 18, 2012</text>
<text x="219.3" y="192.9">Size</text>
<text x="226.1" y="192.9">B</text>
<text x="231.3" y="192.9">ISA control sheet</text>
<text x="246.6" y="196.4">08:57:00</text>
<text x="262.3" y="196.4">Sheet</text>
<text x="266.6" y="192.9">Revision</text>
<text x="270.9" y="196.4">7</text>
<text x="274.4" y="196.4">of 9</text>
<text x="277.8" y="192.9">1.0</text>
</g>
<g font-size="1.7">
<text x="53.8" y="41">B10,A10,D9,C9,B9,A9,D8,E8</text>
<text x="83.2" y="37.9">U100</text>
<text x="134.9" y="41">F20,E18,E20,D18,D20,C20,B20,A20</text>
<text x="202.9" y="36.2">2</text>
<text x="208.8" y="41.4">U102A</text>
<text x="217.2" y="36.2">1</text>
<text x="55.8" y="42.7">B8,A8,D7,C7,B7,A7,D6,E6</text>
<text x="55.8" y="44.5">E4,C4,B4,A4,D3,E3,C3,B3</text>
<text x="55.8" y="46.2">E2,C2,B2,A2,D1,E1,C1,B1</text>
<text x="134.9" y="42.7">A19,B19,C19,D19,D17,E19,E17,F19</text>
<text x="134.9" y="46.2">E15,B15,D14,C14,A14,C13,A13,C12</text>
<text x="134.9" y="47.9">D12,B13,D13,B14,E14,A15,C15,D15</text>
<text x="206.7" y="43.1">74HCT14</text>
<text x="68.2" y="53.1">C8,C6,D4,D2</text>
<text x="64.1" y="56.5">E10,A11,B11,C11</text>
<text x="135.1" y="55.1">C17</text>
<text x="135.1" y="56.9">B17</text>
<text x="135.1" y="58.6">A18</text>
<text x="214.8" y="59.4">33R</text>
<text x="220.8" y="58.6">R103</text>
<text x="76.3" y="63.8">E5</text>
<text x="76.3" y="65.5">A5</text>
<text x="135.1" y="60.3">G19</text>
<text x="135.1" y="62">A17</text>
<text x="135.1" y="63.8">F18</text>
<text x="135.1" y="65.5">A16</text>
<text x="214.8" y="61.2">33R</text>
<text x="214.8" y="62.9">33R</text>
<text x="214.8" y="64.6">33R</text>
<text x="220.8" y="60.3">R140</text>
<text x="220.8" y="62">R139</text>
<text x="220.8" y="63.8">R137</text>
<text x="220.8" y="65.5">R136</text>
<text x="254.4" y="61.2">33R</text>
<text x="254.4" y="62.9">33R</text>
<text x="254.4" y="64.6">33R</text>
<text x="260.4" y="60.3">R162 IDE0D8</text>
<text x="260.4" y="62">R161 IDE0D9</text>
<text x="260.4" y="63.8">R160 IDE0D10</text>
<text x="260.4" y="65.5">R159 IDE0D11</text>
<text x="76.3" y="67.2">A3</text>
<text x="76.3" y="68.9">B5</text>
<text x="76.3" y="70.6">B6</text>
<text x="135.1" y="67.2">F17</text>
<text x="135.1" y="68.9">F16</text>
<text x="135.1" y="70.6">G20</text>
<text x="214.8" y="66.3">33R</text>
<text x="214.8" y="68.1">33R</text>
<text x="214.8" y="69.8">33R</text>
<text x="214.8" y="71.5">33R</text>
<text x="220.8" y="67.2">R130</text>
<text x="220.8" y="68.9">R100</text>
<text x="220.8" y="70.6">R101</text>
<text x="254.4" y="66.3">33R</text>
<text x="254.4" y="68.1">33R</text>
<text x="254.4" y="69.8">33R</text>
<text x="254.4" y="71.5">33R</text>
<text x="260.4" y="67.2">R158 IDE0D12</text>
<text x="260.4" y="68.9">R157 IDE0D13</text>
<text x="260.4" y="70.6">R156 IDE0D14</text>
<text x="76.3" y="72.4">A1</text>
<text x="76.3" y="77.5">A6</text>
<text x="135.1" y="72.4">C16</text>
<text x="135.1" y="74.1">B16</text>
<text x="135.1" y="75.8">D16</text>
<text x="135.1" y="77.5">G16</text>
<text x="214.8" y="73.2">33R</text>
<text x="214.8" y="76.7">33R</text>
<text x="220.8" y="72.4">R102</text>
<text x="220.8" y="77.5">R109</text>
<text x="220.8" y="75.8">R110</text>
<text x="254.4" y="73.2">33R</text>
<text x="260.4" y="72.4">R155 IDE0D15</text>
<text x="76.3" y="79.3">D5</text>
<text x="76.3" y="81">C5</text>
<text x="135.1" y="79.3">G18</text>
<text x="135.1" y="81">G17</text>
<text x="214.8" y="83.6">33R</text>
<text x="214.8" y="80.1">33R</text>
<text x="214.8" y="78.4">33R</text>
<text x="220.8" y="82.7">R104</text>
<text x="220.8" y="79.3">R108</text>
<text x="254.4" y="81.8">470R</text>
<text x="260.4" y="81">R152</text>
<text x="66.2" y="87.5">U14,W6,Y10,V5</text>
<text x="68.2" y="84.1">R3,R4,P5,G1</text>
<text x="135.1" y="86.1">C18</text>
<text x="135.1" y="87.9">H16</text>
<text x="135.1" y="89.6">B18</text>
<text x="214.8" y="87">33R</text>
<text x="214.8" y="88.7">33R</text>
<text x="214.8" y="85.3">47R</text>
<text x="220.8" y="86.1">R105</text>
<text x="220.8" y="87.9">R106</text>
<text x="220.8" y="89.6">R107</text>
<text x="220.8" y="84.4">R111</text>
<text x="254.4" y="88.7">33R</text>
<text x="260.4" y="87.9">R154 IDE0A2</text>
<text x="260.4" y="89.6">R153 IDE0CS3#</text>
<text x="68.2" y="91">T15,V16,W17</text>
<text x="135.1" y="91.3">H17</text>
<text x="214.8" y="90.4">33R</text>
<text x="234.7" y="94.8">JP100</text>
<text x="254.4" y="90.4">33R</text>
<text x="67.2" y="96.1">W15,U6,V2,U5</text>
<text x="68.2" y="101.3">Y16,U16,U17</text>
<text x="135.1" y="98.2">M19</text>
<text x="135.1" y="99.9">K19</text>
<text x="135.1" y="101.6">L17</text>
<text x="220.8" y="101.6">R120</text>
<text x="234.7" y="96.5">HEADER_20X2</text>
<text x="53.8" y="106.5">H20,J20,J4,T9,W9,U8,V8,Y8</text>
<text x="135.1" y="105.1">L19</text>
<text x="135.1" y="103.4">L18</text>
<text x="136.1" y="106.8">P1</text>
<text x="214.8" y="104.2">33R</text>
<text x="214.8" y="105.9">33R</text>
<text x="214.8" y="107.7">33R</text>
<text x="214.8" y="102.5">33R</text>
<text x="220.8" y="103.4">R112</text>
<text x="220.8" y="105.1">R113</text>
<text x="220.8" y="106.8">R114</text>
<text x="254.4" y="104.2">33R</text>
<text x="254.4" y="105.9">33R</text>
<text x="254.4" y="107.7">33R</text>
<text x="260.4" y="103.4">R151 IDE1D8</text>
<text x="260.4" y="105.1">R150 IDE1D9</text>
<text x="260.4" y="106.8">R149 IDE1D10</text>
<text x="48.6" y="108.2">Y20,U1,U12,W13,T13,N18,V14,Y14</text>
<text x="49.6" y="113.3">U11,T11,W11,Y11,T10,W10,U9,V9</text>
<text x="135.1" y="110.3">P20</text>
<text x="135.1" y="112">J18</text>
<text x="135.1" y="113.7">N20</text>
<text x="135.1" y="108.5">L20</text>
<text x="214.8" y="109.4">33R</text>
<text x="214.8" y="111.1">33R</text>
<text x="214.8" y="112.8">33R</text>
<text x="220.8" y="108.5">R115</text>
<text x="220.8" y="110.3">R116</text>
<text x="220.8" y="112">R117</text>
<text x="220.8" y="113.7">R118</text>
<text x="254.4" y="109.4">33R</text>
<text x="254.4" y="111.1">33R</text>
<text x="254.4" y="112.8">33R</text>
<text x="260.4" y="108.5">R148 IDE1D11</text>
<text x="260.4" y="110.3">R147 IDE1D12</text>
<text x="260.4" y="112">R146 IDE1D13</text>
<text x="260.4" y="113.7">R145 IDE1D14</text>
<text x="55.8" y="115.1">Y9,T8,W8,U7,V7,Y7,V6,Y6</text>
<text x="68.2" y="116.8">T5,W5,U4,V4</text>
<text x="135.1" y="115.4">M20</text>
<text x="135.1" y="117.1">M18</text>
<text x="135.1" y="118.9">K17</text>
<text x="214.8" y="114.6">33R</text>
<text x="214.8" y="116.3">33R</text>
<text x="214.8" y="119.7">33R</text>
<text x="220.8" y="115.4">R119</text>
<text x="220.8" y="118.9">R127</text>
<text x="254.4" y="114.6">33R</text>
<text x="254.4" y="116.3">33R</text>
<text x="260.4" y="115.4">R144 IDE1D15</text>
<text x="47.6" y="123.7">W16,T16,Y17,V17,Y18,W18,Y19,W19</text>
<text x="55.8" y="122">V3,W3,U2,T2,W2,Y2,T1,V1</text>
<text x="135.1" y="120.6">B12</text>
<text x="135.1" y="122.3">A12</text>
<text x="135.1" y="124">C10</text>
<text x="214.8" y="123.2">33R</text>
<text x="214.8" y="121.4">33R</text>
<text x="220.8" y="125.8">R121</text>
<text x="220.8" y="122.3">R125</text>
<text x="220.8" y="120.6">R126</text>
<text x="254.4" y="124.9">470R</text>
<text x="260.4" y="124">R141</text>
<text x="51.7" y="128.8">Y15,T14,W14,U13,V13,Y13,T12</text>
<text x="105.1" y="131" transform="rotate(-90 105.1 131)">3V3 : K5,N16,R16,T6,P15,R7,G6,F14</text>
<text x="106.8" y="131" transform="rotate(-90 106.8 131)">3V3 : F5,E16,E12,E9,R15,R6,F15,E11,F6</text>
<text x="111.9" y="131" transform="rotate(-90 111.9 131)">GND : D10,E7,E13,J9,J10,J11,J12,K9,K10,K11,K12</text>
<text x="113.7" y="131" transform="rotate(-90 113.7 131)">GND : L9,L10,L11,L12,M9,M10,M11,M12</text>
<text x="136.1" y="127.5">M4</text>
<text x="136.1" y="129.2">M3</text>
<text x="136.1" y="130.9">M2</text>
<text x="214.8" y="126.6">33R</text>
<text x="214.8" y="130.1">33R</text>
<text x="214.8" y="131.8">33R</text>
<text x="214.8" y="128.3">47R</text>
<text x="220.8" y="129.2">R122</text>
<text x="220.8" y="130.9">R123</text>
<text x="220.8" y="127.5">R128</text>
<text x="254.4" y="131.8">33R</text>
<text x="260.4" y="130.9">R143 IDE1A2</text>
<text x="76.3" y="134.4">Y12</text>
<text x="76.3" y="136.1">V15</text>
<text x="76.3" y="137.8">U15</text>
<text x="76.3" y="132.6">V10</text>
<text x="214.8" y="133.5">33R</text>
<text x="220.8" y="132.6">R124</text>
<text x="234.7" y="137.8">JP101</text>
<text x="254.4" y="133.5">33R</text>
<text x="260.4" y="132.6">R142 IDE1CS3#</text>
<text x="76.3" y="139.5">W4</text>
<text x="76.3" y="141.3">U3</text>
<text x="76.3" y="143">T7</text>
<text x="135.1" y="141.3">V11</text>
<text x="135.1" y="143">D11</text>
<text x="136.1" y="139.5">L3</text>
<text x="234.7" y="139.5">HEADER_20X2</text>
<text x="76.3" y="144.7">U10</text>
<text x="76.3" y="149.9">V12</text>
<text x="76.3" y="146.4">Y1</text>
<text x="76.3" y="148.1">W7</text>
<text x="136.1" y="149.9">F1</text>
<text x="257" y="149.9">R132</text>
<text x="76.3" y="153.3">W12</text>
<text x="76.3" y="151.6">Y3</text>
<text x="76.3" y="155">W1</text>
<text x="136.1" y="151.6">H2</text>
<text x="136.1" y="153.3">G2</text>
<text x="136.1" y="155">H3</text>
<text x="233.7" y="155.9">2k2</text>
<text x="239.7" y="155">R134</text>
<text x="249.2" y="154.9">Q100</text>
<text x="250.9" y="150.7">68R</text>
<text x="250.9" y="152.4">68R</text>
<text x="257" y="151.6">R133</text>
<text x="76.3" y="161.9">Y4</text>
<text x="76.3" y="156.8">Y5</text>
<text x="76.3" y="158.5">T4</text>
<text x="76.3" y="160.2">T3</text>
<text x="135.1" y="156.8">V20</text>
<text x="135.1" y="158.5">T20</text>
<text x="135.1" y="160.2">R19</text>
<text x="202.9" y="160.2">3</text>
<text x="217.2" y="160.2">4</text>
<text x="249.2" y="156.6">2N3904</text>
<text x="272.6" y="158.5">JP103</text>
<text x="272.6" y="160.2">HEADER_4</text>
<text x="76.5" y="165.4">U20</text>
<text x="135.1" y="167.1">R20</text>
<text x="135.1" y="165.4">L16</text>
<text x="207.2" y="165.4">U101B</text>
<text x="207.2" y="167.1">7407</text>
<text x="226.8" y="166.2">220R</text>
<text x="232.8" y="165.4">R135</text>
<text x="264.4" y="164">C102</text>
<text x="264.4" y="166.7">100n</text>
<text x="135.1" y="168.8">N19</text>
<text x="160.5" y="174">R129</text>
<text x="197.7" y="168.8">1</text>
<text x="202" y="174">U101A</text>
<text x="212.1" y="168.8">2</text>
<text x="83.2" y="175.7">34091</text>
<text x="154.5" y="174.8">1M0</text>
<text x="159" y="179.1">Y100</text>
<text x="192.9" y="174.2" transform="rotate(-90 192.9 174.2)">R131</text>
<text x="202" y="175.7">7407</text>
<text x="210.6" y="179.1">CON4</text>
<text x="231.3" y="175.7">JP102</text>
<text x="231.3" y="177.4">HEADER_2</text>
<text x="63.2" y="183.4">4k7</text>
<text x="69.2" y="182.6">R138</text>
<text x="147.3" y="182.9">C100</text>
<text x="147.3" y="185.7">22p</text>
<text x="152.1" y="182.6">32.768kHz</text>
<text x="166.2" y="182.9">C101</text>
<text x="166.2" y="185.7">22p</text>
<text x="193.8" y="180.2" transform="rotate(-90 193.8 180.2)">1k0</text>
<text x="210.6" y="180.9">J100</text>
<text x="43.8" y="189.5">HEADER_2</text>
<text x="46.9" y="187.8">JP104</text>
<text x="195.5" y="188.8">BT100</text>
<text x="195.5" y="190.5">BATTERY</text>
</g>
</svg>
